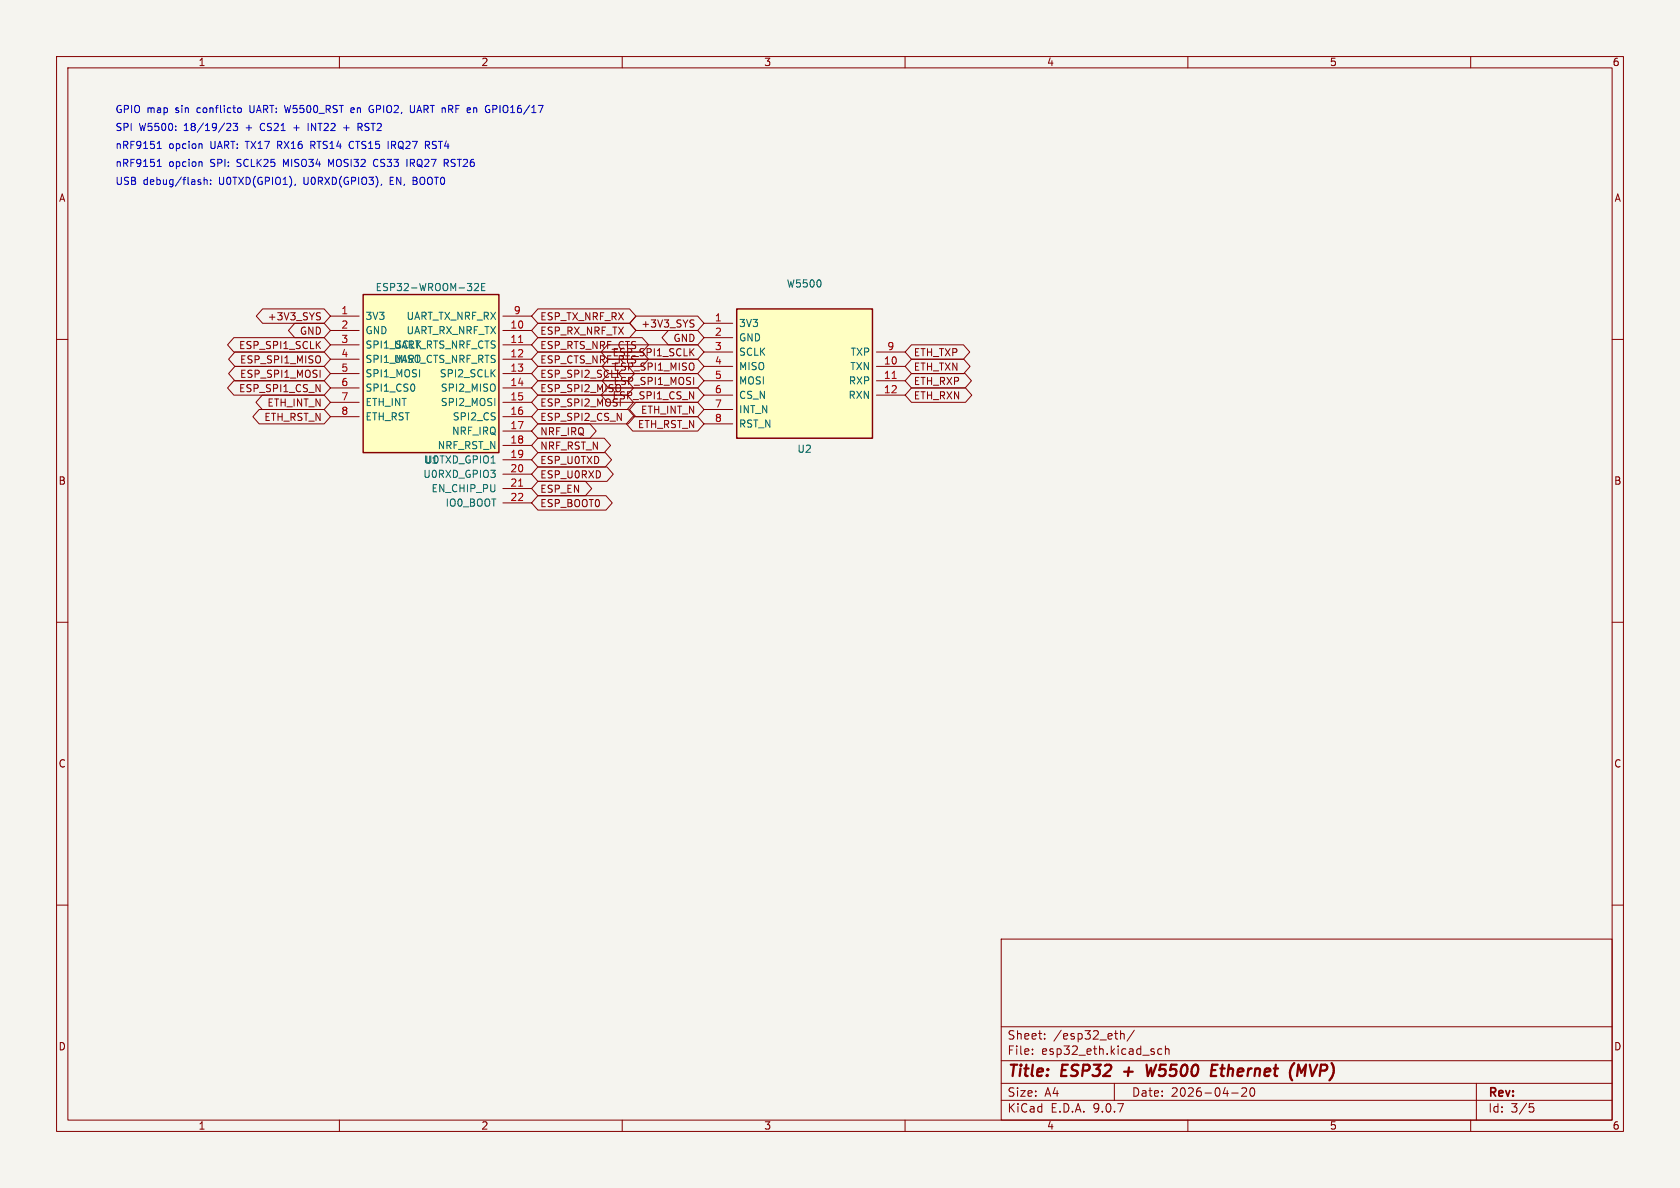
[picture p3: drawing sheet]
<svg xmlns="http://www.w3.org/2000/svg" width="297mm" height="210mm" viewBox="0 0 297 210" stroke-linecap="round" stroke-linejoin="round" font-family="sans-serif">
<path d="M0 0h297v210h-297z" fill="#f5f4ef" stroke="#f5f4ef" stroke-width=".18"/>
<g fill="none" stroke="#840000" stroke-width=".18">
<path d="M10 10h277v190h-277zM12 12h273v186h-273zM60 10v2M110 10v2M160 10v2M210 10v2M260 10v2M10 60h2M285 60h2M10 110h2M285 110h2M10 160h2"/>
<path d="M177 166h108v32h-108zM285 160h2M60 198v2M110 198v2M160 198v2M177 194.5h108M177 191.5h108M177 187.5h108M177 181.5h108M182.5 186.3v.1M182.5 185.5v.1M184.7 183.6v.1"/>
<path d="M184.7 182.8v.1M197 191.5v3M198.1 182.2v1.5M198.1 182.8l.2-.1 .4 .1v.9M200.5 182.1l-1.3 2M205.4 185.5l-.4-.1-.3 .3v.4l.1 .2h.6M206 185.5l.2-.1 .4 .1 .1 .9M206 184.9v1.5M210 198v2M217.7 193.2h1.2M219.5 192.4l.6-.1 .2 .1 .1 .3-.9 1.1h.9M221.1 192.4l.2-.1a.81 .81 0 0 1 .6 .6 .81 .81 0 0 1-.3 .8l-.1 .1a.81 .81 0 0 1-.4-1.4z"/>
<path d="M260 198v2M261 191.5v6.5M270.4 195.1h.7M270.5 195.7h.4l.3 .3-.2 .5-.5 .1"/>
</g>
<path d="M198.7 189.4h1.6M202.7 188.2l.2 2 .6-1.4 .2 1.4 .7-2M214.2 189.2h.7M215.3 188.2h-1l-.2 2h.9M215.8 188.9h.7M228.8 187.9l-.1 .1M230.9 188.2l-.9 1.4-.4-1.4-.3 2" fill="none" stroke="#840000" stroke-width=".4"/>
<path d="M130.2 54.6h24v22.9h-24z" fill="#ffffc2"/>
<path d="M130.2 54.6h24v22.9h-24z" fill="none" stroke="#840000" stroke-width=".25"/>
<path d="M124.5 57.2h5M124.5 59.7h5M124.5 62.2h5M124.5 64.8h5M124.5 67.3h5M124.5 69.9h5M124.5 72.4h5M124.5 74.9h5M154.9 62.2h5.1M154.9 64.8h5.1M154.9 67.3h5.1M154.9 69.9h5.1" fill="none" stroke="#840000" stroke-width=".18"/>
<path d="M157.7 66.9h.7" fill="none" stroke="#a90000" stroke-width=".18"/>
<path d="M64.2 52.1h24v27.9h-24z" fill="#ffffc2"/>
<path d="M64.2 52.1h24v27.9h-24z" fill="none" stroke="#840000" stroke-width=".25"/>
<g fill="none" stroke="#840000" stroke-width=".18">
<path d="M41.3 59.7h16l1.1 1.3-1.1 1.2h-16l-1.1-1.2zM46.4 54.6h10.9l1.1 1.3-1.1 1.3h-10.9l-1.1-1.3zM52.1 57.1h5.2l1.1 1.3-1.1 1.3h-5.2l-1.1-1.3zM56.4 55.9l.2 .3-.2 .4M56.5 55.3h.1M58.4 55.9h5.1M58.4 58.4h5.1M88.9 55.9h5.1M88.9 58.4h5.1M95.1 54.6h16.2l1.1 1.3-1.1 1.3h-16.2l-1.1-1.3zM95.1 57.1h16.2l1.1 1.3-1.1 1.3h-16.2l-1.1-1.3zM95.1 59.7h18.4l1.2 1.3-1.2 1.2h-18.4l-1.1-1.2z"/>
<path d="M112.5 55.9h10.8l1.2 1.3-1.2 1.2h-10.8l-1.2-1.2zM118.1 58.4h5.2l1.2 1.3-1.2 1.3h-5.2l-1.1-1.3zM122.4 57.2l.3 .3-.3 .3M122.5 56.6h.2M41.3 67.3h16l1.1 1.3-1.1 1.3h-16l-1.1-1.3zM41.5 62.2h15.8l1.1 1.3-1.1 1.3h-15.8l-1.1-1.3zM41.5 64.8h15.8l1.1 1.2-1.1 1.3h-15.8l-1.1-1.3zM45.8 72.4h11.5l1.1 1.3-1.1 1.2h-11.5l-1.1-1.2zM46.4 69.8h10.9l1.1 1.3-1.1 1.3h-10.9l-1.2-1.3zM58.4 61h5.1M58.4 63.5h5.1M58.4 66h5.1"/>
<path d="M58.4 68.6h5.1M58.4 71.1h5.1M58.4 73.7h5.1M88.9 61h5.1M88.9 63.5h5.1M88.9 66h5.1M88.9 68.6h5.1M88.9 71.1h5.1M88.9 73.7h5.1M88.9 76.2h5.1M88.9 78.7h5.1M95.1 74.9h9.2l1.1 1.3-1.1 1.3h-9.2l-1.1-1.3z"/>
<path d="M95.1 77.5h11.7l1.1 1.2-1.1 1.3h-11.7l-1.1-1.3zM95.1 62.2h18.4l1.2 1.3-1.2 1.3h-18.4l-1.1-1.3zM95.1 64.8h16l1.1 1.2-1.1 1.3h-16l-1.1-1.3zM95.1 67.3h15.8l1.1 1.3-1.1 1.3h-15.8l-1.1-1.3zM95.1 69.8h15.8l1.1 1.3-1.1 1.3h-15.8l-1.1-1.3zM95.1 72.4h16l1.1 1.3-1.1 1.2h-16l-1.1-1.2zM107.4 68.6h15.9l1.2 1.3-1.2 1.2h-15.9l-1.1-1.2zM107.4 61h15.9l1.2 1.2-1.2 1.3h-15.9l-1.1-1.3zM107.6 66h15.7l1.2 1.3-1.2 1.3h-15.7l-1.2-1.3zM107.6 63.5h15.7l1.2 1.3-1.2 1.2h-15.7l-1.2-1.2zM111.9 73.7h11.4l1.2 1.2-1.2 1.3h-11.4l-1.2-1.3zM112.4 71.1h10.9l1.2 1.3-1.2 1.3h-10.9l-1.1-1.3z"/>
<path d="M161.1 68.6h9.6l1.1 1.3-1.1 1.2h-9.6l-1.1-1.2zM161.1 66h9.5l1.1 1.3-1.1 1.3h-9.5l-1.1-1.3zM161.1 63.5h9.3l1.1 1.3-1.1 1.2h-9.3l-1.1-1.2zM161.1 61h9.2l1.1 1.2-1.1 1.3h-9.2l-1.1-1.3zM88.9 81.3h5.1M88.9 83.8h5.1M88.9 86.4h5.1M88.9 88.9h5.1M95.1 87.6h12l1.1 1.3-1.1 1.3h-12l-1.1-1.3zM95.1 80h11.9l1.1 1.3-1.1 1.3h-11.9l-1.1-1.3zM95.1 82.5h12.2l1.1 1.3-1.1 1.3h-12.2l-1.1-1.3zM95.1 85.1h8.4l1.1 1.3-1.1 1.2h-8.4l-1.1-1.2z"/>
</g>
<path d="M91.7 60.5h.7M91.7 85.9h.7" fill="none" stroke="#a90000" stroke-width=".18"/>
<path d="M83.9 50.2l.5-.1 .2 .4-.8 .9h.8M85.2 50.7h.4M85.8 50.1h-.6v1.3h.6M86.8 81.9h.7" fill="none" stroke="#006464" stroke-width=".18"/>
<g fill="none" stroke="#0000c2" stroke-width=".18">
<path d="M42.1 19.2l.3-.1 .3 .2-.1 .5-.3 .1-.2-.1M62.5 19.1h-.3l-.2 .1 .1 .6 .4 .1M62.6 19.4l-.6 .1M65.4 19.7l.3 .2 .3-.1M65.8 19.4h.2M65.8 18.6l-.4 .2M73.3 18.6l-.1 1.2-.2 .1-.3-.1M87.1 19.3h.5M87.6 18.6h-.5v1.3M27.8 29.4h.7M27.8 25.3l.4-.3v1.3M27.8 28.5l.4-.3v1.2"/>
<path d="M27.8 26.3h.7M35.4 32.2l.1 .2-.1 .2M35.4 31.8h.1M35.5 28.6l.2 .2v.6M35.5 25.4l.2 .2v.7M36.1 31.3v1.3M36.1 31.9l.2-.1h.3v.8M37.2 32.5v.1M37.2 31.8v.1M40.1 21.9l.5-.1 .2 .4-.8 .9h.8M41.2 21.8h.8l-.4 .5 .3 .1v.6l-.1 .1-.6-.1M51.9 22.6h1"/>
<path d="M52.2 32.5l-.1 .3M54.5 21.8v1.3M55 25.7h.4M55.4 25h-.4v1.3M58.5 29.1l-.4-.9v1.2M60.8 22.6h.9M62.1 25a.68 .68 0 0 0-.4 .6 .68 .68 0 0 0 .4 .7M63.3 21.8h.5l.2 .3-.1 .3-.6 .1M63.6 22.5l.4 .6M66.4 28.2a.68 .68 0 0 0-.4 .6 .68 .68 0 0 0 .4 .6M71.9 28.2v1.2M73 31.9h.5"/>
<path d="M73.5 31.3h-.5v1.3h.5M75.2 25h.5l.2 .2-.1 .4-.6 .1M75.5 25.7l.4 .6M78.5 28.2h.5l.3 .2-.2 .4h-.6M78.8 28.8l.5 .6"/>
</g>
<g font-size="2.8" fill="#840000">
<text x="178" y="190.9">Title:</text>
<text x="187.7" y="190.9">ESP32</text>
<text x="199.5" y="190.9">+</text>
<text x="204.3" y="190.9">W5500</text>
<text x="216.5" y="190.9">Ethernet</text>
<text x="231.2" y="190.9">(MVP)</text>
</g>
<g font-size="2.1" fill="#840000">
<text x="178" y="184">Sheet:</text>
<text x="186.2" y="184">/esp32_eth/</text>
<text x="178" y="186.7">File:</text>
<text x="184.1" y="186.7">esp32_eth.kicad_sch</text>
<text x="178" y="196.9">KiCad</text>
<text x="178" y="194.1">Size:</text>
<text x="184.7" y="194.1">A4</text>
<text x="185.7" y="196.9">E.D.A.</text>
<text x="193.3" y="196.9">9.0.7</text>
<text x="200" y="194.1">Date:</text>
<text x="207" y="194.1">2026-04-20</text>
<text x="263" y="194.3">Rev:</text>
<text x="263" y="196.9">Id:</text>
<text x="267.1" y="196.9">3/5</text>
</g>
<g font-size="1.8" fill="#840000">
<text x="35" y="11.9">1</text>
<text x="85" y="11.9">2</text>
<text x="135" y="11.9">3</text>
<text x="185" y="11.9">4</text>
<text x="235" y="11.9">5</text>
<text x="285" y="11.9">6</text>
<text x="10.3" y="35.9">A</text>
<text x="285.3" y="35.9">A</text>
<text x="47.2" y="56.8">+3V3_SYS</text>
<text x="52.9" y="59.4">GND</text>
<text x="95.4" y="56.8">ESP_TX_NRF_RX</text>
<text x="95.4" y="59.4">ESP_RX_NRF_TX</text>
<text x="113.3" y="58.1">+3V3_SYS</text>
<text x="42.2" y="61.9">ESP_SPI1_SCLK</text>
<text x="42.3" y="64.5">ESP_SPI1_MISO</text>
<text x="95.4" y="64.5">ESP_CTS_NRF_RTS</text>
<text x="95.4" y="61.9">ESP_RTS_NRF_CTS</text>
<text x="108.2" y="63.2">ESP_SPI1_SCLK</text>
<text x="108.4" y="65.7">ESP_SPI1_MISO</text>
<text x="119" y="60.6">GND</text>
<text x="161.4" y="65.7">ETH_TXN</text>
<text x="161.4" y="63.2">ETH_TXP</text>
<text x="42.2" y="69.5">ESP_SPI1_CS_N</text>
<text x="42.3" y="67">ESP_SPI1_MOSI</text>
<text x="95.4" y="67">ESP_SPI2_SCLK</text>
<text x="95.4" y="69.5">ESP_SPI2_MISO</text>
<text x="108.2" y="70.8">ESP_SPI1_CS_N</text>
<text x="108.4" y="68.3">ESP_SPI1_MOSI</text>
<text x="161.4" y="70.8">ETH_RXN</text>
<text x="161.4" y="68.3">ETH_RXP</text>
<text x="46.6" y="74.6">ETH_RST_N</text>
<text x="47.2" y="72.1">ETH_INT_N</text>
<text x="95.4" y="77.2">NRF_IRQ</text>
<text x="95.4" y="72.1">ESP_SPI2_MOSI</text>
<text x="95.4" y="74.6">ESP_SPI2_CS_N</text>
<text x="112.7" y="75.9">ETH_RST_N</text>
<text x="113.2" y="73.3">ETH_INT_N</text>
<text x="95.4" y="82.2">ESP_U0TXD</text>
<text x="95.4" y="79.7">NRF_RST_N</text>
<text x="10.3" y="85.9">B</text>
<text x="95.4" y="89.9">ESP_BOOT0</text>
<text x="95.4" y="84.8">ESP_U0RXD</text>
<text x="95.4" y="87.3">ESP_EN</text>
<text x="285.3" y="85.9">B</text>
<text x="10.3" y="135.9">C</text>
<text x="285.3" y="135.9">C</text>
<text x="10.3" y="185.9">D</text>
<text x="285.3" y="185.9">D</text>
<text x="35" y="199.9">1</text>
<text x="85" y="199.9">2</text>
<text x="135" y="199.9">3</text>
<text x="185" y="199.9">4</text>
<text x="235" y="199.9">5</text>
<text x="285" y="199.9">6</text>
</g>
<g font-size="1.8" fill="#0000c2">
<text x="20.3" y="23.2">SPI</text>
<text x="20.3" y="20.1">GPIO map</text>
<text x="24.6" y="23.2">W5500:</text>
<text x="31.1" y="20.1">sin</text>
<text x="32.6" y="23.2">18/19/23</text>
<text x="35.1" y="20.1">conflicto</text>
<text x="43.7" y="23.2">+</text>
<text x="44.6" y="20.1">UART: W5500_RST</text>
<text x="46.5" y="23.2">CS21</text>
<text x="52.5" y="23.2">+</text>
<text x="55.3" y="23.2">INT22</text>
<text x="61.8" y="23.2">+</text>
<text x="62.9" y="20.1">en</text>
<text x="64.5" y="23.2">RST2</text>
<text x="66.3" y="20.1">GPIO2,</text>
<text x="73.8" y="20.1">UART nRF</text>
<text x="84.3" y="20.1">en</text>
<text x="87.7" y="20.1">GPIO16/17</text>
<text x="20.3" y="29.6">nRF9151</text>
<text x="20.3" y="26.4">nRF9151</text>
<text x="29.8" y="29.6">opcion</text>
<text x="29.8" y="26.4">opcion</text>
<text x="37.3" y="29.6">SPI:</text>
<text x="37.3" y="26.4">UART: TX17</text>
<text x="42.2" y="29.6">SCLK25</text>
<text x="49.5" y="26.4">RX16</text>
<text x="50.5" y="29.6">MISO34</text>
<text x="55.6" y="26.4">RTS14</text>
<text x="58.7" y="29.6">MOSI32</text>
<text x="62.6" y="26.4">CTS15</text>
<text x="66.9" y="29.6">CS33</text>
<text x="69.6" y="26.4">IRQ27</text>
<text x="73" y="29.6">IRQ27</text>
<text x="76.4" y="26.4">RST4</text>
<text x="79.8" y="29.6">RST26</text>
<text x="20.3" y="32.8">USB</text>
<text x="25.3" y="32.8">debug/flash:</text>
<text x="38.8" y="32.8">U0TXD(GPIO1),</text>
<text x="53.9" y="32.8">U0RXD(GPIO3),</text>
<text x="69.4" y="32.8">EN,</text>
<text x="73.6" y="32.8">BOOT0</text>
</g>
<g font-size="1.8" fill="#006464">
<text x="66.3" y="51.7">ESP32-WROOM-32E</text>
<text x="139" y="51">W5500</text>
<text x="64.5" y="56.7">3V3</text>
<text x="64.5" y="59.3">GND</text>
<text x="71.8" y="56.7">UART_TX_NRF_RX</text>
<text x="71.8" y="59.3">UART_RX_NRF_TX</text>
<text x="130.6" y="58">3V3</text>
<text x="64.5" y="61.8">SPI1_SCLK</text>
<text x="64.5" y="64.4">SPI1_MISO</text>
<text x="69.5" y="61.8">UART_RTS_NRF_CTS</text>
<text x="69.5" y="64.4">UART_CTS_NRF_RTS</text>
<text x="130.6" y="60.6">GND</text>
<text x="130.6" y="63.1">SCLK</text>
<text x="130.6" y="65.6">MISO</text>
<text x="150.2" y="65.6">TXN</text>
<text x="150.3" y="63.1">TXP</text>
<text x="64.5" y="66.9">SPI1_MOSI</text>
<text x="64.5" y="69.4">SPI1_CS0</text>
<text x="64.5" y="72">ETH_INT</text>
<text x="77.6" y="66.9">SPI2_SCLK</text>
<text x="77.8" y="69.4">SPI2_MISO</text>
<text x="77.8" y="72">SPI2_MOSI</text>
<text x="130.6" y="68.2">MOSI</text>
<text x="130.6" y="70.7">CS_N</text>
<text x="149.9" y="70.7">RXN</text>
<text x="150" y="68.2">RXP</text>
<text x="64.5" y="74.5">ETH_RST</text>
<text x="79.8" y="77.1">NRF_IRQ</text>
<text x="79.9" y="74.5">SPI2_CS</text>
<text x="130.6" y="73.3">INT_N</text>
<text x="130.6" y="75.8">RST_N</text>
<text x="74.8" y="82.1">U1</text>
<text x="75" y="82.1">U0TXD_GPIO1</text>
<text x="77.3" y="79.6">NRF_RST_N</text>
<text x="140.9" y="80.2">U2</text>
<text x="74.7" y="84.7">U0RXD_GPIO3</text>
<text x="76.2" y="87.2">EN_CHIP_PU</text>
<text x="78.7" y="89.8">IO0_BOOT</text>
</g>
<g font-size="1.8" fill="#a90000">
<text x="60.3" y="55.6">1</text>
<text x="60.3" y="58.2">2</text>
<text x="90.1" y="58.2">10</text>
<text x="90.7" y="55.6">9</text>
<text x="126.3" y="56.9">1</text>
<text x="126.3" y="59.4">2</text>
<text x="60.3" y="60.7">3</text>
<text x="60.3" y="63.2">4</text>
<text x="60.3" y="65.8">5</text>
<text x="90.1" y="60.7">11</text>
<text x="90.1" y="63.2">12</text>
<text x="90.1" y="65.8">13</text>
<text x="126.3" y="62">3</text>
<text x="126.3" y="64.5">4</text>
<text x="156.2" y="64.5">10</text>
<text x="156.8" y="62">9</text>
<text x="60.3" y="68.3">6</text>
<text x="60.3" y="70.9">7</text>
<text x="90.1" y="68.3">14</text>
<text x="90.1" y="70.9">15</text>
<text x="126.3" y="67.1">5</text>
<text x="126.3" y="69.6">6</text>
<text x="156.2" y="67.1">11</text>
<text x="156.2" y="69.6">12</text>
<text x="60.3" y="73.4">8</text>
<text x="90.1" y="73.4">16</text>
<text x="90.1" y="75.9">17</text>
<text x="126.3" y="72.1">7</text>
<text x="126.3" y="74.7">8</text>
<text x="90.1" y="78.5">18</text>
<text x="90.1" y="81">19</text>
<text x="90.1" y="83.6">20</text>
<text x="90.1" y="86.1">21</text>
<text x="90.1" y="88.6">22</text>
</g>
</svg>
